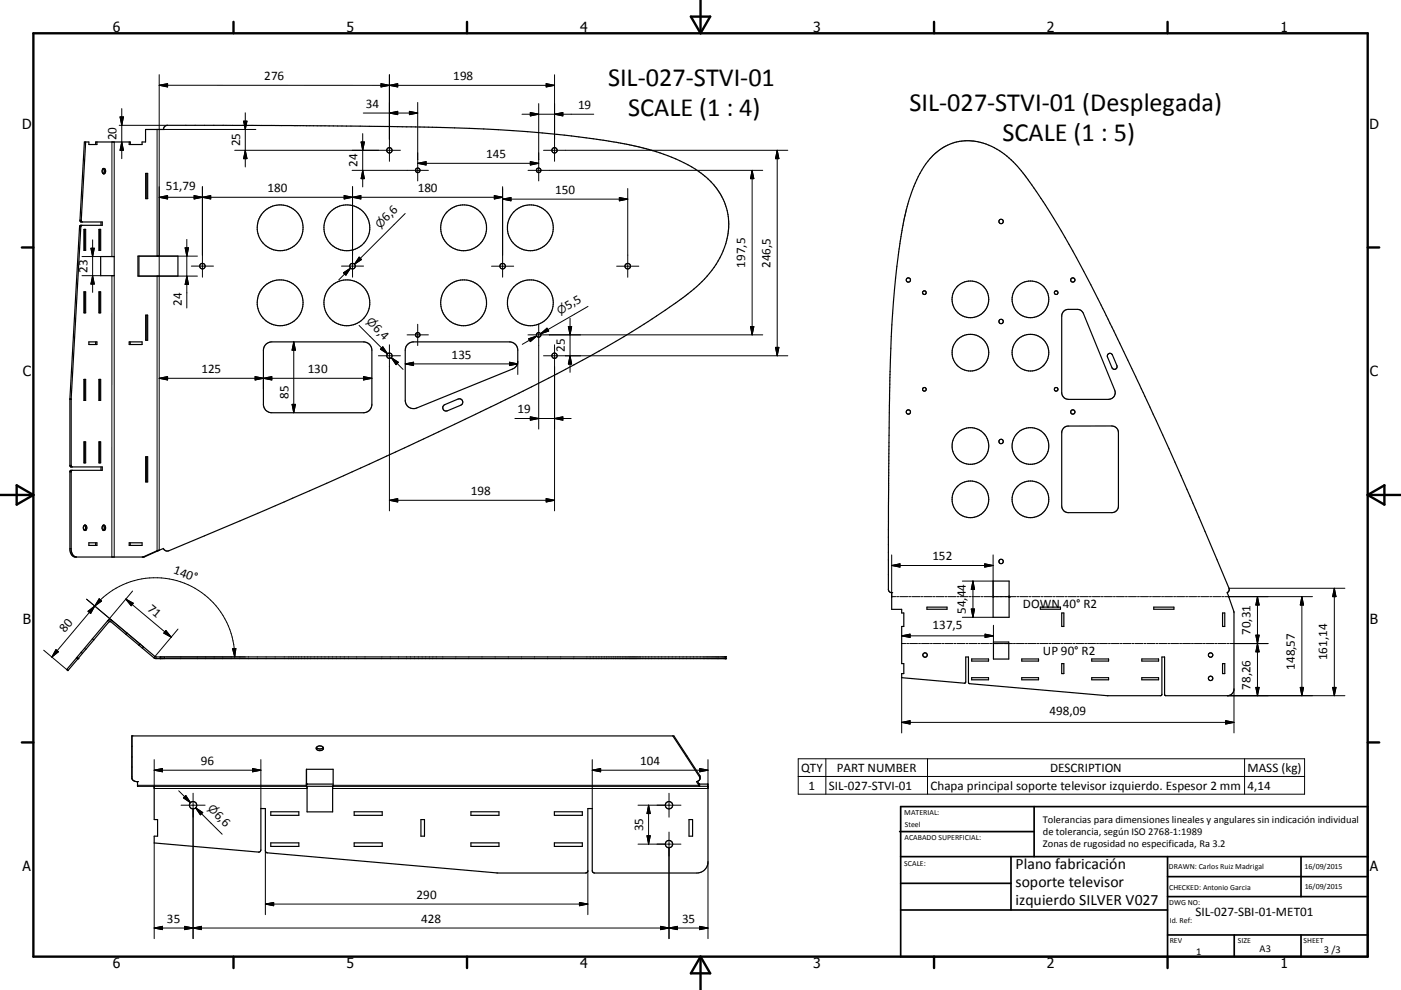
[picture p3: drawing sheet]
<svg xmlns="http://www.w3.org/2000/svg" width="420mm" height="297mm" viewBox="0 0 420 297" stroke-linecap="round" stroke-linejoin="round" font-family="sans-serif">
<g fill="none" stroke="#000" stroke-width=".36">
<path d="M25.7 42.6l-1.3 23.4 .3 .6M28.7 43.4v-.8h10.4v.8M29.1 42.6v.8h-2.5v-.8h-1.3l-1.3 23.6 .3 .4h6.4v1h-6.5l-.4 .5-2.8 51.5v20.2l.3 .3h9.4v1h-9.4l-.3 .3v23.6a2.05 2.05 0 0 0 1.6 2.1h20.4l4.4-1.9M30.9 50.6a.76 .76 0 0 1 .8 .7 .76 .76 0 0 1-.7 .8 1.08 1.08 0 0 1-.1-1.5zM30.9 50.6a1.04 1.04 0 0 1 0 1.5M38.7 42.6v.8h3.9v-.8h1v-3.8h5.4a1.21 1.21 0 0 1 1.2-1.2l52.3 .2a851.3 851.3 0 0 1 60.1 2.1l19.1 2.3 11.2 2.2a55.9 55.9 0 0 1 16.2 6.8 18.8 18.8 0 0 1 8.8 20.8 31.6 31.6 0 0 1-13.1 17.3 264.1 264.1 0 0 1-30.2 18.8 1375.1 1375.1 0 0 1-92 43.6l-32 13.5h-.9l-.7-.7-1.3 .6M43.7 52h.6v7.6h-.6zM44 52v7.6M279.6 46.8a14.9 14.9 0 0 1 18.5-2.5 35.2 35.2 0 0 1 11.9 12.1 363.7 363.7 0 0 1 26.9 49.1l13.6 29.1 6.3 14.2 11.7 27.7a1.01 1.01 0 0 1-.6 1.3l2.1 6v22.9a1.97 1.97 0 0 1-2 2l-18.7-.1-.1-.2v-11.3h-.9v11.2l-.4 .4h-15.9l-41.3-3.6-.4-.4v-7.6h-.8v7.5l-.3 .4-18.9-1.7v-1.2h.7v-3h-.7v-11.2h.7v-4h-.7v-1.1h-3v-5l-.5-.2-.5-.6 .2-43.1a661.8 661.8 0 0 1 1.7-47l1.2-11.4 1.8-10.5a45.2 45.2 0 0 1 7-16.6zM24.6 67.6l-.4 .5-2.9 51.5v20.2l.3 .3M25.2 68.8h.5v6.3h-.5zM25.3 68.8v6.3"/>
<path d="M29.7 68.8h.5v6.3h-.5zM29.8 68.8v6.3M30.2 77h4v5.7h-4zM30.3 66.6v1M41.4 76.8h11.9v6h-11.9zM41.7 76.8v6M25.2 87.6h.5v6.3h-.5zM25.3 87.6v6.3M29.7 87.6h.5v6.3h-.5zM29.8 87.6v6.3M43.7 94.5h.6v7.6h-.6zM44 94.5v7.6"/>
<path d="M318.8 93.5l1.2-.7h3l1 .2 .7 .8 9.5 23.2a2 2 0 0 1-1.9 2.8h-12a2.04 2.04 0 0 1-2-2v-23zM25.2 113.8h.5v6.3h-.5zM25.3 113.8v6.3M26.6 102.6h2.5v.8h-2.5zM28.7 102.6v.8M29.7 113.8h.5v6.3h-.5zM29.8 113.8v6.3M38.7 102.6h3.9v.8h-3.9zM39 102.6v.8M79.6 103.4l.8-.6 1.1-.2h27.5a2.51 2.51 0 0 1 2.5 2.5v16.2a2.5 2.5 0 0 1-2.5 2.5h-27.5a2.5 2.5 0 0 1-2.5-2.5v-16.2zM122.1 103.4l.8-.6 1.1-.2h28.7a2.51 2.51 0 0 1 2.5 2.5v3.3a2.4 2.4 0 0 1-1.5 2.3l-28.8 11.7a2.47 2.47 0 0 1-3.4-2.3v-15l.2-1.1zM332.3 106.2l.6-.2 .5 .3 1.5 3.4a.8 .8 0 0 1-.5 1 .8 .8 0 0 1-1-.4l-1.4-3.2v-.6z"/>
<path d="M25.2 132.6h.5v6.3h-.5zM25.3 132.6v6.3M29.7 132.6h.5v6.3h-.5zM29.8 132.6v6.3M43.7 137h.6v7.6h-.6zM44 137v7.6M133.1 121.5l4.3-1.8a1.01 1.01 0 0 1 1.3 .5 1.01 1.01 0 0 1-.6 1.4l-4 1.6a1.01 1.01 0 0 1-1.2-.4 1.01 1.01 0 0 1 .2-1.3zM319 128.3l1.3-.5h13a2.02 2.02 0 0 1 2 2v22a1.97 1.97 0 0 1-2 2h-13a1.98 1.98 0 0 1-2-2v-22l.1-.7zM21.6 141.1l-.3 .3v23.6a2.05 2.05 0 0 0 1.6 2.1M25.2 157.6a.74 .74 0 0 1 .9 .4 .74 .74 0 0 1-.2 .9 .6 .6 0 0 1-.8 0 .6 .6 0 0 1-.1-.8zM25.3 157.6a1.06 1.06 0 0 1 0 1.5M30.3 140.1v1"/>
<path d="M30.9 157.6a1.06 1.06 0 0 1 0 1.5M31 157.5a.81 .81 0 0 1 .7 .8 .81 .81 0 0 1-.7 .8M31 157.5a.99 .99 0 0 0 0 1.6M26.6 162.8h2.5v.8h-2.5zM28.7 162.8v.8M38.7 162.8h3.9v.8h-3.9zM39 162.8v.8M47.1 165.2l-4.4 1.9M47.1 165.2h.3M47.7 165.1l-.3 .1M47.7 165.1l-.6 .1M297.7 174.3h4.8v10.9h-4.8z"/>
<path d="M22.9 197.4l-2.9 3.5 .4 .3M22.9 197.4h.1M23 197.3l-.1 .1M23 197.3l.4 .3M23.3 197.7l-2.9 3.5M23.3 197.7h.1M23.4 197.6l-.1 .1M24.3 195.7l-1.3 1.6M24.3 195.7l.4 .3M24.7 196l-1.3 1.6M25.3 194.5l-1 1.2M25.3 194.5l.4 .3"/>
<path d="M25.7 194.8l-1 1.2M27.7 191.6l-2.4 2.9M27.7 191.6l.4 .4M28.1 192l-2.4 2.8M37.8 190.3l-4.5-3.7-.5-.1-4.7 5.5M37.8 190.3l3.9 3.3M38.1 189.9l-4.5-3.7-.8-.2-.6 .3-4.5 5.3M38.1 189.9l3.9 3.3M38.1 189.9l-.3 .4M41.7 193.6l1 .9M42 193.2l1 .9M42 193.2l-.3 .4"/>
<path d="M43 194.1l-.3 .4M43 194.1l3.8 3h170.7v.5h-170.7l-.7-.3-3.4-2.8M48 197.1v.5M277.9 182.1h6v.7h-6zM291.3 197.7h5.1v.6h-5.1zM297.8 192.6h4.6v5.1h-4.6zM306.3 197.7h5.1v.6h-5.1zM311.9 182.1h6v.7h-6zM318.3 183.9h.6v4h-.6zM318.3 199.1h.6v3h-.6zM327.3 197.7h5.1v.6h-5.1zM342.3 197.7h5.1v.6h-5.1z"/>
<path d="M345.9 182.1h6v.7h-6zM366.5 183.9h.7v4h-.7zM366.5 199.1h.7v3h-.7zM20.4 201.2h.1M291.3 203.3h5.1v.6h-5.1zM306.3 203.3h5.1v.6h-5.1zM327.3 203.3h5.1v.6h-5.1zM342.3 203.3h5.1v.6h-5.1zM91.9 235.9v-5.1h8v5.1M91.9 235.2h8M92.1 235.9v7.7h7.6v-7.7M94.9 224.2a1.35 1.35 0 0 0 2 0"/>
<path d="M95 224.1a1.14 1.14 0 0 1 1.1-.3 1.14 1.14 0 0 1 .9 .8 1.21 1.21 0 0 1-1.2 .6 1.21 1.21 0 0 1-1-.8zM201.7 220.8l8.2 12.6M209.1 234.4l.4 .7M209.1 234.4l.7-.7v-1l-7.7-11.9h-162.6v12.7l.7 .8 1 .2v1.4h171.1M209.1 234.4l-.3 .1 .7 1.1M209.5 235.1l.2 .1M209.5 235.1v.5M209.5 235.6l.2 .3M209.7 235.2h2.6v23.4a3.3 3.3 0 0 1-3.4 3.3l-31-.1-.3-.6v-18.6h-1.4v18.6l-.2 .5-.4 .2h-26.4l-69.2-6.1-.4-.6v-12.6h-1.4v12.4l-.3 .6-31.7-2.7v-2h1v-5h-1v-10M209.7 235.9h.1M209.7 235.2v.7M81.2 243.5h8.4v1.1h-8.4z"/>
<path d="M81.2 252.9h8.4v1h-8.4zM106.2 243.5h8.4v1.1h-8.4zM106.2 252.9h8.4v1h-8.4zM126.2 245.9h1.1v5h-1.1zM141.2 243.5h8.4v1.1h-8.4zM141.2 252.9h8.4v1h-8.4zM166.2 243.5h8.4v1.1h-8.4zM166.2 252.9h8.4v1h-8.4zM206.6 245.9h1v5h-1z"/>
<circle cx="116.7" cy="45.1" r=".8"/>
<circle cx="125.2" cy="51.1" r=".69"/>
<circle cx="161.5" cy="51.1" r=".69"/>
<circle cx="166.2" cy="45.1" r=".8"/>
<circle cx="60.7" cy="79.8" r=".83"/>
<circle cx="84" cy="68.3" r="6.9"/>
<circle cx="104" cy="68.3" r="6.9"/>
<circle cx="105.7" cy="79.9" r=".83"/>
<circle cx="139" cy="68.3" r="6.9"/>
<circle cx="150.7" cy="79.9" r=".83"/>
<circle cx="159" cy="68.3" r="6.9"/>
<circle cx="188.2" cy="79.9" r=".82"/>
<circle cx="300.1" cy="66.4" r=".66"/>
<circle cx="84" cy="90.8" r="6.9"/>
<circle cx="104" cy="90.8" r="6.9"/>
<circle cx="139" cy="90.8" r="6.9"/>
<circle cx="159" cy="90.8" r="6.9"/>
<circle cx="272.3" cy="84" r=".65"/>
<circle cx="277.1" cy="87.8" r=".54"/>
<circle cx="290.9" cy="89.8" r="5.5"/>
<circle cx="300.1" cy="96.4" r=".66"/>
<circle cx="308.9" cy="89.8" r="5.5"/>
<circle cx="316.6" cy="87.8" r=".55"/>
<circle cx="321.6" cy="84" r=".65"/>
<circle cx="116.7" cy="106.7" r=".8"/>
<circle cx="125.2" cy="100.5" r=".68"/>
<circle cx="161.5" cy="100.5" r=".68"/>
<circle cx="166.2" cy="106.7" r=".8"/>
<circle cx="277.1" cy="116.8" r=".56"/>
<circle cx="290.9" cy="105.8" r="5.5"/>
<circle cx="308.9" cy="105.8" r="5.5"/>
<circle cx="316.6" cy="116.8" r=".54"/>
<circle cx="272.3" cy="123.6" r=".65"/>
<circle cx="290.9" cy="133.8" r="5.5"/>
<circle cx="300.1" cy="132.5" r=".66"/>
<circle cx="308.9" cy="133.8" r="5.5"/>
<circle cx="321.6" cy="123.6" r=".64"/>
<circle cx="290.9" cy="149.8" r="5.5"/>
<circle cx="308.9" cy="149.8" r="5.5"/>
<circle cx="300.2" cy="168.4" r=".66"/>
<circle cx="277.3" cy="196.5" r=".66"/>
<circle cx="362.9" cy="196.5" r=".66"/>
<circle cx="363" cy="203.5" r=".66"/>
<circle cx="57.9" cy="241.6" r="1.1"/>
<circle cx="200.6" cy="241.6" r="1.09"/>
<circle cx="200.6" cy="253.2" r="1.1"/>
</g>
<g fill="none" stroke="#000" stroke-width=".3">
<path d="M35.7 37.6h14.5M36 35.1h1l-.5 2.5zM36.5 32.6v15M47.1 38.8v38M47.7 22.4v142.7M47.7 38.8h29M47.7 25.6h118.6M47.7 25.6l2.5-.5v1zM73 36.3h1l-.5 2.5zM73.5 33.8v16.3M108.9 33.9h16.3M114.2 25.1l2.6 .5-2.6 .5z"/>
<path d="M116.8 22.4v26M116.8 25.6l2.4-.5v1zM116.8 33.9l2.4-.5v1zM122.7 33.4l2.5 .5-2.5 .5zM125.2 30.7v23.6M156.5 34.3h21.5M159 33.8l2.5 .5-2.5 .5zM161.5 31.1v23.2M163.7 25.1l2.6 .5-2.6 .5zM166.3 22.4v26M166.3 34.3l2.4-.5v1zM33.6 42.6v34.4"/>
<path d="M34.2 42.6v34.4M36.5 42.6l.5 2.5h-1zM47.7 59.2h103M47.7 59.2l2.5-.5v1zM58.2 58.7l5 1v-1l-5 1zM60.7 56v27.2M70.4 45.1h49.7M73.5 45.1l.5 2.5h-1zM103.2 58.7l5 1v-1l-5 1zM105.6 51.1h22.8M105.7 56v27.2M108.3 42.6h1l-.6 2.5z"/>
<path d="M108.7 40.1v16M108.7 51.1l.6 2.5h-1zM125.2 49h36.3M125.2 49l2.5-.5v1zM148.2 58.7l2.5 .5-2.5 .5zM150.7 56v27.2M150.7 59.7h37.5M150.7 59.7l2.5-.4v1zM158.3 51.1h70.4M159 48.5l2.5 .5-2.5 .5zM163 45.1h73.2M185.7 59.3l2.5 .4-2.5 .6z"/>
<path d="M188.2 56.6v26.6M225.5 51.1l.5 2.5h-1zM225.5 51.1v49.4M233 45.1l.5 2.5h-1zM233 45.1v61.6M23.8 68.1h.4M24 66h.4M24.6 77h5.6M27.3 74.5h1l-.5 2.5zM27.8 72v15.7M41.7 76.8h17.5M55.5 74.3h1l-.5 2.5z"/>
<path d="M56 71.8v20.6M57.4 79.8h6.6M102.4 79.8h6.6M107.7 77.1l.7 .8-2.1 1.4zM121.5 64.1l-15.2 15.2M147.4 79.9h6.6M184.9 79.9h6.6M24.6 82.7h5.6M27.8 82.7l.5 2.5h-1zM33.6 82.7l-.1 84.4M34.2 82.7v84.4M41.7 82.8h17.5"/>
<path d="M47.1 82.8v82.4M56 82.8l.5 2.5h-1zM103 81.8l2.1-1.4-1.4 2.2zM105.1 80.4l-3.5 3.6M107.7 97.6l8.5 8.6M125.2 97.3v6.4M161.5 97.3v31.4M170.4 98h1l-.5 2.5zM170.9 95.5v16.2M176.3 91.9l-14.2 8.2M225 98h1l-.5 2.5zM21 119.8h.3"/>
<path d="M21 119.6h.3M47.7 113.5l2.5-.5v1zM47.7 113.5h63.8M76.5 113v1l5-1v1zM79 113.2v3.5M88.1 102.6v21.2M88.1 102.6l.5 2.5h-1zM109 113l2.5 .5-2.5 .5zM113.4 106.7h6.7M114.1 104.8l.7-.8 1.4 2.2zM114.4 104.4l1.8 1.8M116.8 103.4v49.9"/>
<path d="M117.3 107.3l3.5 3.5M117.3 107.3l2.1 1.4-.7 .7zM121.5 109.2h33.7M121.5 109.2l2.5-.5v1zM122.1 100.5h6.3M152.7 108.7l2.5 .5-2.5 .5zM155.2 108.4v3.9M158.3 100.5h70.4M158.5 101.6l2.4-.8-1.9 1.7zM160.9 100.8l-4.3 2.5M162.1 100.1l1.9-1.6 .5 .8zM163 106.7h73.2"/>
<path d="M166.3 103.4v49.9M170.9 106.7l.5 2.5h-1zM232.5 104.2h1l-.5 2.5zM21 139.6h.3M87.6 121.3h1l-.5 2.5zM154.4 125.6h16.8M159 125l2.5 .6-2.5 .5zM166.3 125.6l2.4-.6v1.1zM21 141.6h.3M116.8 150.1l2.4-.5v1zM116.8 150.1h49.5M163.7 149.6l2.6 .5-2.6 .5z"/>
<path d="M21 164.6h.3M29.7 179.6l.8 .7-2.1 1.5zM37.7 179.7l13.6 11.5M37.7 179.7l2.3 1.3-.7 .7zM39.8 177.3l-7.6 9M43.1 167h.3M267.3 179h1.2M267.3 169.7h30.4M267.3 169.7l2.5-.6v1zM267.3 166.5v12.7M268.8 179h.6M269.7 179h2.5"/>
<path d="M272.4 179h.6M273.4 179h2.4M276 179h.7M277 179h2.4M279.7 179h.6M280.6 179h2.4M283.3 179h.6M284.2 179h2.4M286.9 179h.6M287.8 179h2.4M288.5 174.3h9.2M290.5 179h.6"/>
<path d="M291.4 179h2.4M291.7 174.3v10.9M291.7 174.3l.5 2.5h-1zM294.1 179h.6M295 179h2.4M295.2 169.1l2.5 .6-2.5 .4zM297.7 179h6.9M297.7 166.5v12.7M304.9 179h.6M305.8 179h2.4M308.5 179h.6M309.5 179h2.3"/>
<path d="M312.1 179h.7M313.1 179h2.3M315.8 179h.6M316.7 179h2.4M319.4 179h.6M320.3 179h2.4M323 179h.6M323.9 179h2.4M326.6 179h.6M327.5 179h2.4M330.2 179h.6M331.1 179h2.4"/>
<path d="M333.8 179h.6M334.7 179h2.4M337.4 179h.6M338.3 179h2.4M341 179h.6M341.9 179h2.4M344.6 179h.6M345.5 179h2.4M348.2 179h.7M349.1 179h2.4M351.8 179h.7M352.7 179h2.5"/>
<path d="M355.5 179h.6M356.4 179h2.4M359.1 179h.6M360 179h2.4M362.7 179h.6M363.6 179h2.4M366.3 179h.6M367.2 179h26.3M368.5 176.5h34.7M377 179l.5 2.5h-1zM377 179v29.7M390.3 179v29.7"/>
<path d="M390.3 179l.5 2.5h-1zM400 176.5l.5 2.5h-1zM400 176.5v32.2M13.1 195.1l7.3 6.1M16.8 194.9l.7 .6-2 1.6zM22.9 197.4l.4 .3M23 197.3l.4 .3M26.4 183.4l2-1.6-1.2 2.3zM28.4 181.8a23.8 23.8 0 0 1 26.3-7 23.8 23.8 0 0 1 15.7 22.3M28.4 181.8l-12.9 15.3M33.6 186.2l-7.6-6.4 17 14.3M46.8 197.1v.5"/>
<path d="M49.3 197.1v.5M49.7 197.1h23.8M49.7 189.2l1.6 2-2.2-1.3zM53.4 188.7l-7.3 8.6M69.7 194.6h1l-.3 2.5zM270.3 193.1h1.2M270.3 190.8l2.5-.5v.9zM270.3 190.8h27.5M271.8 193.1h.6M272.7 193.1h2.4M275.4 193.1h.6M276.3 193.1h2.3"/>
<path d="M278.9 193.1h.6M279.8 193.1h2.4M282.5 193.1h.6M283.4 193.1h2.4M286.1 193.1h.5M286.9 193.1h2.4M288.5 185.2h9.2M289.6 193.1h.6M290.5 193.1h2.4M291.2 182.7h1l-.5 2.5zM293.2 193.1h.6M294.1 193.1h2.3"/>
<path d="M295.3 190.3l2.5 .5-2.5 .4zM296.7 193.1h.6M297.6 193.1h6M297.8 187.6v5M303.8 193.1h.6M304.7 193.1h2.4M307.4 193.1h.6M308.3 193.1h2.4M310.9 193.1h.7M311.8 193.1h2.4M314.5 193.1h.6M315.4 193.1h2.4"/>
<path d="M318.1 193.1h.6M318.9 193.1h2.4M321.6 193.1h.6M322.5 193.1h2.4M325.2 193.1h.6M326.1 193.1h2.4M328.8 193.1h.5M329.6 193.1h2.4M332.3 193.1h.6M333.2 193.1h2.4M335.9 193.1h.6M336.8 193.1h2.3"/>
<path d="M339.4 193.1h.6M340.3 193.1h2.4M343 193.1h.6M343.9 193.1h2.3M346.5 193.1h.6M347.4 193.1h2.4M350.1 193.1h.6M351 193.1h2.3M353.7 193.1h.6M354.5 193.1h2.4M357.2 193.1h.6M358.1 193.1h2.4"/>
<path d="M360.8 193.1h.6M361.7 193.1h2.3M364.3 193.1h.6M365.2 193.1h2.4M367.9 193.1h.6M368.8 193.1h11.4M376.5 190.6h1l-.5 2.5zM377 193.1l.5 2.5h-1zM270.3 216.7h99.7M270.3 216.7l2.5-.5v1zM270.3 203.3v16.6M367.5 216.2l2.5 .5-2.5 .5z"/>
<path d="M368 208.7h35.2M370 206.7v13.2M376.5 206.2h1l-.5 2.5zM389.8 206.2h1l-.5 2.5zM399.5 206.2h1l-.5 2.5zM41.2 235.6h50.7M46.2 227.9v8.7h45.9M46.2 231.1l2.5-.5v1zM46.2 231.1h32M53.6 237.2l3.5 3.6M55.7 238.7l1.4 2.1-2.1-1.4zM57.9 238v43.6"/>
<path d="M75.7 230.6l2.5 .5-2.5 .5zM78.2 227.9v14.7M99.9 235.6h109.6M177.6 231.1h34.7M177.6 231.1l2.5-.5v1zM177.6 227.9v14.7M200.6 238v7.2M209.7 232.6v.5M209.8 230.6l2.5 .5-2.5 .5zM212.2 235.2v.7M212.3 227.9v8.7h-112.6M239.3 227.6h151.8v10.7h-151.8z"/>
<path d="M239.3 232.9h151.8M247.6 227.6v10.7M278.1 227.6v10.7M373.1 227.6v10.7M46.2 252.9v28.7M54.3 241.6h7.2M58.7 242.4l7.9 7.9M58.7 242.4l2.1 1.4-.7 .7zM79.6 255.2v19.2M191.3 241.6h12.9M191.3 253.2h12.9M194 250.7h1l-.5 2.5z"/>
<path d="M194.5 241.6v11.6M194.5 241.6l.5 2.5h-1zM200.6 249.6v32M212.3 258.6v23M46.2 278.4h166.1M46.2 278.4l2.5-.5v1zM55.4 277.9l2.5 .5-2.5 .5zM57.9 278.4l2.5-.5v1zM79.6 271.2h96.6M79.6 271.2l2.4-.5v1zM173.7 270.7l2.5 .5-2.5 .5zM176.2 261.2v13.2"/>
<path d="M198.1 277.9l2.5 .5-2.5 .5zM200.6 278.4l2.5-.5v1zM209.8 277.9l2.5 .5-2.5 .5z"/>
</g>
<g fill="#000">
<circle cx="49" cy="38.8" r=".18"/>
<circle cx="47.2" cy="76.8" r=".18"/>
<circle cx="267.3" cy="177.8" r=".18"/>
<circle cx="302.5" cy="179.2" r=".18"/>
<circle cx="23" cy="197.3" r=".18"/>
<circle cx="23.4" cy="197.6" r=".18"/>
<circle cx="217.5" cy="197.6" r=".18"/>
<circle cx="217.5" cy="197.1" r=".18"/>
<circle cx="20" cy="200.9" r=".18"/>
<circle cx="39.5" cy="220.8" r=".18"/>
<circle cx="41.2" cy="234.5" r=".18"/>
<circle cx="91.9" cy="235.2" r=".18"/>
</g>
<g fill="none" stroke="#000" stroke-width=".71">
<path d="M10 10h400v277h-400zM70 6.6v3.4M140 6.6v3.4M207.1 5h5.8l-2.9 5zM210 0v10M280 6.6v3.4M350 6.6v3.4M6.6 74.2h3.4M410 74.2h3.5M0 148.5h10M5 145.6l5 2.9-5 2.9zM410 148.5h10.1"/>
<path d="M410 148.5l5.1-2.9v5.8zM6.6 222.7h3.4M410 222.7h3.5M70 287v3.4M140 287v3.4M210 287v10M210 287l2.9 5h-5.8zM280 287v3.4M350 287v3.4"/>
</g>
<g fill="none" stroke="#000" stroke-width=".51">
<path d="M269.7 249.5h40.3M270 242h140v45h-140zM270 257h140M303.1 257v16M310 242v15M350 257v30M390.1 257v12M270 265h33.1M270 273h80M350 269h60M350 263h60M350 280.5h60"/>
<path d="M370 280.5v6.5M390.1 280.5v6.5"/>
</g>
<g fill="#000" stroke="#000" stroke-width=".3">
<path d="M36 35.1h1l-.5 2.5zM47.7 25.6l2.5-.5v1zM73 36.3h1l-.5 2.5zM114.2 25.1l2.6 .5-2.6 .5zM116.8 25.6l2.4-.5v1zM116.8 33.9l2.4-.5v1zM122.7 33.4l2.5 .5-2.5 .5zM159 33.8l2.5 .5-2.5 .5zM163.7 25.1l2.6 .5-2.6 .5zM166.3 34.3l2.4-.5v1zM36.5 42.6l.5 2.5h-1zM47.7 59.2l2.5-.5v1z"/>
<path d="M58.2 58.7l2.5 .5-2.5 .5zM60.7 59.2l2.5-.5v1zM73.5 45.1l.5 2.5h-1zM103.2 58.7l2.5 .5-2.5 .5zM105.7 59.2l2.5-.5v1zM108.3 42.6h1l-.6 2.5zM108.7 51.1l.6 2.5h-1zM125.2 49l2.5-.5v1zM148.2 58.7l2.5 .5-2.5 .5zM150.7 59.7l2.5-.4v1zM159 48.5l2.5 .5-2.5 .5zM225.5 51.1l.5 2.5h-1z"/>
<path d="M233 45.1l.5 2.5h-1zM27.3 74.5h1l-.5 2.5zM55.5 74.3h1l-.5 2.5zM107.7 77.1l.7 .8-2.1 1.4zM185.7 59.3l2.5 .4-2.5 .6zM27.8 82.7l.5 2.5h-1zM56 82.8l.5 2.5h-1zM103 81.8l2.1-1.4-1.4 2.2zM162.1 100.1l1.9-1.6 .5 .8zM170.4 98h1l-.5 2.5zM225 98h1l-.5 2.5zM47.7 113.5l2.5-.5v1z"/>
<path d="M76.5 113l2.5 .5-2.5 .5zM79 113.5l2.5-.5v1zM88.1 102.6l.5 2.5h-1zM109 113l2.5 .5-2.5 .5zM114.8 104l1.4 2.2-2.1-1.4zM117.3 107.3l2.1 1.4-.7 .7zM121.5 109.2l2.5-.5v1zM152.7 108.7l2.5 .5-2.5 .5zM158.5 101.6l2.4-.8-1.9 1.7zM170.9 106.7l.5 2.5h-1zM232.5 104.2h1l-.5 2.5zM87.6 121.3h1l-.5 2.5z"/>
<path d="M159 125l2.5 .6-2.5 .5zM166.3 125.6l2.4-.6v1.1zM116.8 150.1l2.4-.5v1zM163.7 149.6l2.6 .5-2.6 .5zM29.7 179.6l.8 .7-2.1 1.5zM267.3 169.7l2.5-.6v1zM291.7 174.3l.5 2.5h-1zM295.2 169.1l2.5 .6-2.5 .4zM400 176.5l.5 2.5h-1zM16.8 194.9l.7 .6-2 1.6zM26.4 183.4l2-1.6-1.2 2.3zM37.7 179.7l2.3 1.3-.7 .7z"/>
<path d="M49.7 189.2l1.6 2-2.2-1.3zM69.7 194.6h1l-.3 2.5zM270.3 190.8l2.5-.5v.9zM291.2 182.7h1l-.5 2.5zM295.3 190.3l2.5 .5-2.5 .4zM376.5 190.6h1l-.5 2.5zM377 179l.5 2.5h-1zM377 193.1l.5 2.5h-1zM390.3 179l.5 2.5h-1zM270.3 216.7l2.5-.5v1zM367.5 216.2l2.5 .5-2.5 .5zM376.5 206.2h1l-.5 2.5z"/>
<path d="M389.8 206.2h1l-.5 2.5zM399.5 206.2h1l-.5 2.5zM46.2 231.1l2.5-.5v1zM55.7 238.7l1.4 2.1-2.1-1.4zM75.7 230.6l2.5 .5-2.5 .5zM177.6 231.1l2.5-.5v1zM209.8 230.6l2.5 .5-2.5 .5zM58.7 242.4l2.1 1.4-.7 .7zM194 250.7h1l-.5 2.5zM194.5 241.6l.5 2.5h-1zM46.2 278.4l2.5-.5v1zM55.4 277.9l2.5 .5-2.5 .5z"/>
<path d="M57.9 278.4l2.5-.5v1zM79.6 271.2l2.4-.5v1zM173.7 270.7l2.5 .5-2.5 .5zM198.1 277.9l2.5 .5-2.5 .5zM200.6 278.4l2.5-.5v1zM209.8 277.9l2.5 .5-2.5 .5z"/>
</g>
<g font-size="7.9">
<text x="182.3" y="25.7">SIL-027-STVI-01</text>
<text x="188.3" y="34.7">SCALE (1 : 4)</text>
<text x="272.7" y="33.4">SIL-027-STVI-01 (Desplegada)</text>
<text x="300.6" y="42.4">SCALE (1 : 5)</text>
</g>
<g font-size="4.7">
<text x="304.5" y="260.9">Plano fabricación</text>
<text x="304.5" y="266.2">soporte televisor</text>
<text x="304.5" y="271.6">izquierdo SILVER V027</text>
</g>
<g font-size="4.2">
<text x="33.9" y="9.6">6</text>
<text x="103.9" y="9.6">5</text>
<text x="173.9" y="9.6">4</text>
<text x="243.8" y="9.6">3</text>
<text x="313.9" y="9.6">2</text>
<text x="383.9" y="9.6">1</text>
<text x="6.7" y="38.7">D</text>
<text x="410.5" y="38.7">D</text>
<text x="6.9" y="112.9">C</text>
<text x="410.7" y="112.9">C</text>
<text x="6.9" y="187.1">B</text>
<text x="410.7" y="187.1">B</text>
<text x="6.8" y="261.4">A</text>
<text x="410.7" y="261.4">A</text>
<text x="33.9" y="290.4">6</text>
<text x="103.9" y="290.4">5</text>
<text x="173.9" y="290.4">4</text>
<text x="243.8" y="290.4">3</text>
<text x="313.9" y="290.4">2</text>
<text x="383.9" y="290.4">1</text>
</g>
<g font-size="3.9">
<text x="79.2" y="24">276</text>
<text x="135.9" y="24">198</text>
<text x="109.7" y="32.3">34</text>
<text x="173.3" y="32.7">19</text>
<text x="35" y="42.1" transform="rotate(-90 35 42.1)">20</text>
<text x="72" y="43.9" transform="rotate(-90 72 43.9)">25</text>
<text x="145.8" y="47.4">145</text>
<text x="107.2" y="50.1" transform="rotate(-90 107.2 50.1)">24</text>
<text x="49.7" y="57.1">51,79</text>
<text x="80.2" y="57.7">180</text>
<text x="125.2" y="57.7">180</text>
<text x="166.5" y="58.2">150</text>
<text x="115.9" y="66.6" transform="rotate(-45 115.9 66.6)">6,6</text>
<text x="26.2" y="81.9" transform="rotate(-90 26.2 81.9)">23</text>
<text x="223.4" y="80.3" transform="rotate(-90 223.4 80.3)">197,5</text>
<text x="231" y="80.4" transform="rotate(-90 231 80.4)">246,5</text>
<text x="54.5" y="91.7" transform="rotate(-90 54.5 91.7)">24</text>
<text x="170.3" y="93" transform="rotate(-30 170.3 93)">5,5</text>
<text x="111.7" y="98.6" transform="rotate(45 111.7 98.6)">6,4</text>
<text x="135.4" y="107.6">135</text>
<text x="169.3" y="105.6" transform="rotate(-90 169.3 105.6)">25</text>
<text x="60.4" y="111.9">125</text>
<text x="92.3" y="111.9">130</text>
<text x="86.5" y="119.7" transform="rotate(-90 86.5 119.7)">85</text>
<text x="155.2" y="124">19</text>
<text x="141.1" y="148.5">198</text>
<text x="51.8" y="172" transform="rotate(20 51.8 172)">140°</text>
<text x="279.6" y="168.1">152</text>
<text x="44" y="183" transform="rotate(40 44 183)">71</text>
<text x="289.6" y="184.2" transform="rotate(-90 289.6 184.2)">54,44</text>
<text x="306.7" y="182.4">DOWN 40° R2</text>
<text x="19.5" y="190" transform="rotate(-50 19.5 190)">80</text>
<text x="279.6" y="188.6">137,5</text>
<text x="374.9" y="190.5" transform="rotate(-90 374.9 190.5)">70,31</text>
<text x="312.7" y="196.4">UP 90° R2</text>
<text x="388.2" y="200.9" transform="rotate(-90 388.2 200.9)">148,57</text>
<text x="397.9" y="198.1" transform="rotate(-90 397.9 198.1)">161,14</text>
<text x="374.9" y="207" transform="rotate(-90 374.9 207)">78,26</text>
<text x="314.6" y="214.6">498,09</text>
<text x="60.2" y="229.5">96</text>
<text x="191.9" y="229.5">104</text>
<text x="240.2" y="231.6">QTY</text>
<text x="250.9" y="231.6">PART NUMBER</text>
<text x="314.9" y="231.6">DESCRIPTION</text>
<text x="374.1" y="231.6">MASS (kg)</text>
<text x="242.4" y="236.9">1</text>
<text x="248.5" y="236.9">SIL-027-STVI-01</text>
<text x="279" y="237">Chapa principal soporte televisor izquierdo. Espesor 2 mm</text>
<text x="374.1" y="236.9">4,14</text>
<text x="64.1" y="244.7" transform="rotate(45 64.1 244.7)">6,6</text>
<text x="192.9" y="249.4" transform="rotate(-90 192.9 249.4)">35</text>
<text x="124.9" y="269.7">290</text>
<text x="358.4" y="274.9">SIL-027-SBI-01-MET01</text>
<text x="50" y="276.9">35</text>
<text x="126.2" y="276.9">428</text>
<text x="204.5" y="276.9">35</text>
</g>
<g font-size="3.3">
<text x="114" y="68.6" transform="rotate(-45 114 68.6)">⌀</text>
<text x="167.8" y="94.4" transform="rotate(-30 167.8 94.4)">⌀</text>
<text x="109.7" y="96.7" transform="rotate(45 109.7 96.7)">⌀</text>
<text x="62.1" y="242.7" transform="rotate(45 62.1 242.7)">⌀</text>
</g>
<g font-size="3.1">
<text x="312.7" y="246.8">Tolerancias para dimensiones lineales y angulares sin indicación individual</text>
<text x="312.7" y="250.4">de tolerancia, según ISO 2768-1:1989</text>
<text x="312.7" y="254">Zonas de rugosidad no especificada, Ra 3.2</text>
<text x="358.6" y="286.5">1</text>
<text x="377.6" y="285.6">A3</text>
<text x="396.9" y="285.9">3 /3</text>
</g>
<g font-size="2.4">
<text x="271.1" y="244.4">MATERIAL:</text>
<text x="271.2" y="252">ACABADO SUPERFICIAL:</text>
<text x="271.3" y="248">Steel</text>
<text x="271.1" y="259.7">SCALE:</text>
<text x="350.4" y="260.8">DRAWN: Carlos Ruiz Madrigal</text>
<text x="391.1" y="260.6">16/09/2015</text>
<text x="350.5" y="267">CHECKED: Antonio Garcia</text>
<text x="391.2" y="266.7">16/09/2015</text>
<text x="350.5" y="271.4">DWG NO:</text>
<text x="350.7" y="276.9">Id. Ref:</text>
<text x="350.7" y="282.8">REV</text>
<text x="371.1" y="282.9">SIZE</text>
<text x="390.8" y="283">SHEET</text>
</g>
</svg>
